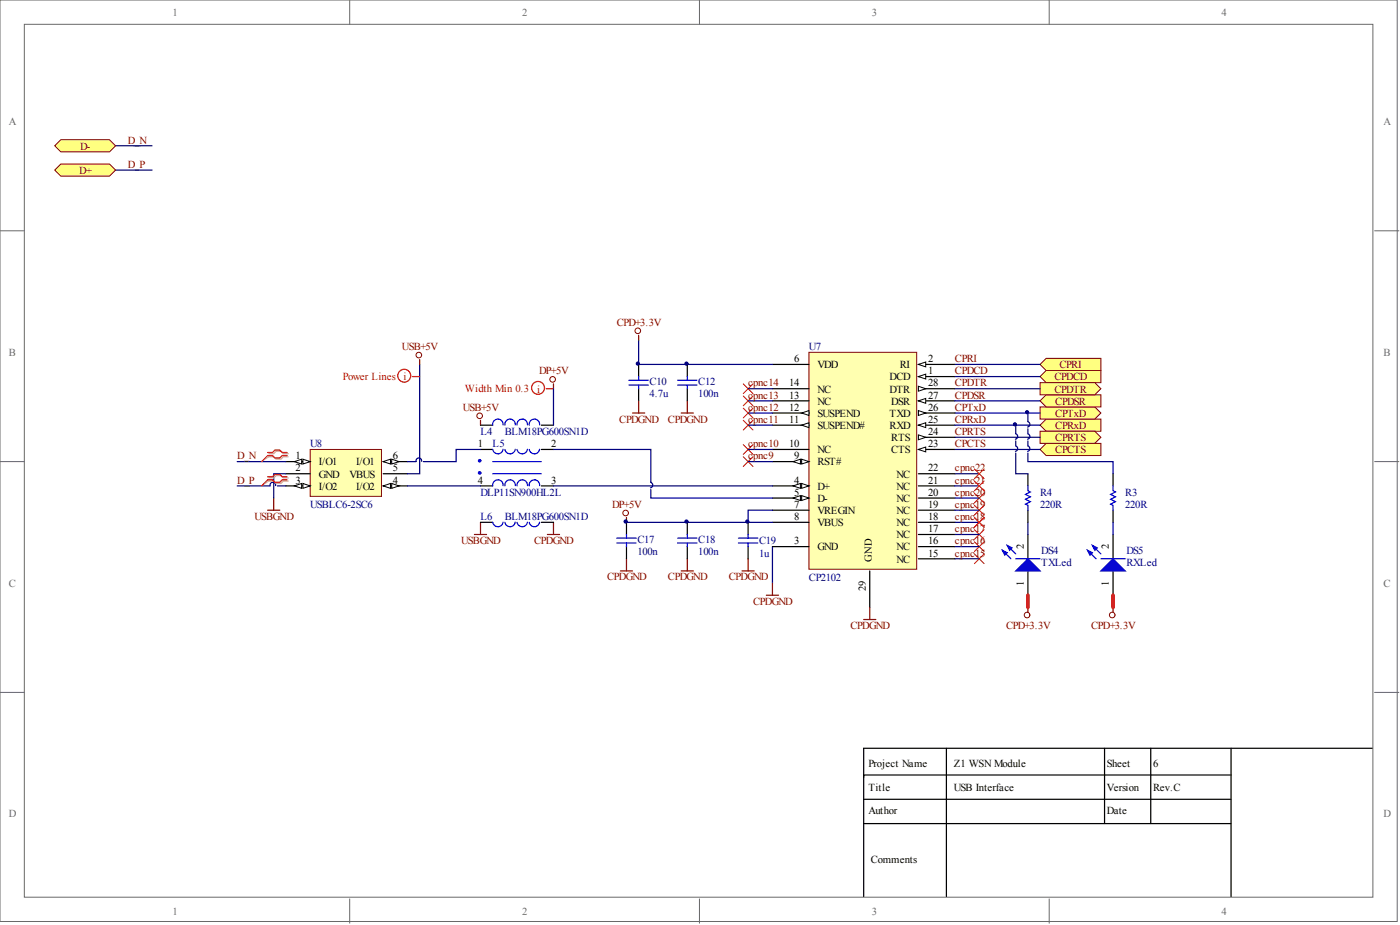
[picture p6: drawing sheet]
<svg xmlns="http://www.w3.org/2000/svg" width="292mm" height="193mm" viewBox="0 0 292 193" stroke-linecap="round" stroke-linejoin="round" font-family="sans-serif">
<g fill="#fff" stroke="#696969" stroke-width=".21">
<path d="M0 0h291.5v192.2h-291.5z"/>
<path d="M5.1 5.1h281.3v182.1h-281.3z"/>
</g>
<path d="M73 0v5.1M145.9 0v5.1M218.9 0v5.1M0 48.2h5.1M286.8 48.2h5.1M0 96.3h5.1M286.8 96.3h5.1M0 144.4h5.1M286.8 144.4h5.1M73 187.5v5.1M145.9 187.5v5.1M218.9 187.5v5.1" fill="none" stroke="#696969" stroke-width=".21"/>
<path d="M156.1 109v2.5M156.1 114v2.6M197.5 156.1v30.9M230.5 156.1v15.7M240.1 156.1v15.7M256.9 156.1v30.9M286.3 156.1h-106.1v30.9M180.2 166.7h76.7M180.2 171.8h76.7M256.9 161.7h-76.7v.5" fill="none" stroke="#000" stroke-width=".25"/>
<path d="M154.1 113.3h4M154.1 112.3h4M156.1 111.5v.8M156.1 113.3v.7" fill="none" stroke="#00f" stroke-width=".25"/>
<g fill="none" stroke="#f00" stroke-width=".21">
<path d="M155.1 80.1l2 2M155.1 82.6l2 2M155.1 92.8l2 2M157.1 80.1l-2 2M157.1 82.6l-2 2M157.1 92.8l-2 2M203.3 102.9l2 2M203.3 105.4l2 2M203.3 108l2 2M203.3 110.5l2 2M203.3 113l2 2.1M203.3 115.6l2 2"/>
<path d="M205.3 102.9l-2 2M205.3 105.4l-2 2M205.3 108l-2 2M205.3 110.5l-2 2M205.3 113l-2 2.1M205.3 115.6l-2 2"/>
</g>
<path d="M161.2 114v7.6" fill="none" stroke="#000080" stroke-width=".25"/>
<path d="M168.8 73.5h22.5v45.3h-22.5z" fill="#ffffb0" stroke="#800000" stroke-width=".21"/>
<path d="M191.6 76h7.6" fill="none" stroke="#000" stroke-width=".25"/>
<path d="M191.6 76l1.5-.5v1z" fill="#fff" stroke="#000" stroke-width=".21"/>
<path d="M191.6 78.6h7.6" fill="none" stroke="#000" stroke-width=".25"/>
<path d="M191.6 78.6l1.5-.5v1z" fill="#fff" stroke="#000" stroke-width=".21"/>
<path d="M191.6 81.1h7.6" fill="none" stroke="#000" stroke-width=".25"/>
<path d="M191.6 80.6l1.5 .5-1.5 .5z" fill="#fff" stroke="#000" stroke-width=".21"/>
<path d="M191.6 83.6h7.6" fill="none" stroke="#000" stroke-width=".25"/>
<path d="M191.6 83.6l1.5-.5v1z" fill="#fff" stroke="#000" stroke-width=".21"/>
<path d="M191.6 86.2h7.6" fill="none" stroke="#000" stroke-width=".25"/>
<path d="M191.6 85.7l1.5 .5-1.5 .5z" fill="#fff" stroke="#000" stroke-width=".21"/>
<path d="M191.6 88.7h7.6" fill="none" stroke="#000" stroke-width=".25"/>
<path d="M191.6 88.7l1.5-.5v1z" fill="#fff" stroke="#000" stroke-width=".21"/>
<path d="M191.6 91.2h7.6" fill="none" stroke="#000" stroke-width=".25"/>
<path d="M191.6 90.7l1.5 .5-1.5 .5z" fill="#fff" stroke="#000" stroke-width=".21"/>
<path d="M191.6 93.8h7.6" fill="none" stroke="#000" stroke-width=".25"/>
<path d="M191.6 93.8l1.5-.5v1z" fill="#fff" stroke="#000" stroke-width=".21"/>
<path d="M161.2 76h7.6M161.2 81.1h7.6M161.2 83.6h7.6M161.2 86.2h7.6M191.6 98.8h7.6M191.6 101.4h7.6M191.6 103.9h7.6M191.6 106.4h7.6M191.6 109h7.6M191.6 111.5h7.6M191.6 114h7.6M191.6 116.6h7.6" fill="none" stroke="#000" stroke-width=".25"/>
<path d="M167.3 86.2l1.5-.5v1z" fill="#fff" stroke="#000" stroke-width=".21"/>
<path d="M161.2 88.7h7.6" fill="none" stroke="#000" stroke-width=".25"/>
<path d="M167.3 88.7l1.5-.5v1z" fill="#fff" stroke="#000" stroke-width=".21"/>
<path d="M161.2 93.8h7.6M161.2 96.3h7.6" fill="none" stroke="#000" stroke-width=".25"/>
<g fill="#fff" stroke="#000" stroke-width=".21">
<path d="M167.3 95.8l1.5 .5-1.5 .5z"/>
<path d="M165.5 96.3l1.5-.5v1z"/>
</g>
<path d="M161.2 101.4h7.6" fill="none" stroke="#000" stroke-width=".25"/>
<g fill="#fff" stroke="#000" stroke-width=".21">
<path d="M167.3 100.9l1.5 .5-1.5 .5z"/>
<path d="M165.5 101.4l1.5-.5v1z"/>
</g>
<path d="M161.2 103.9h7.6" fill="none" stroke="#000" stroke-width=".25"/>
<g fill="#fff" stroke="#000" stroke-width=".21">
<path d="M167.3 103.4l1.5 .5-1.5 .5z"/>
<path d="M165.5 103.9l1.5-.5v1z"/>
</g>
<path d="M161.2 106.4h7.6M161.2 109h7.6M161.2 114h7.6M181.5 119.1v7.6" fill="none" stroke="#000" stroke-width=".25"/>
<path d="M64.7 93.8h14.9v9.7h-14.9z" fill="#ffffb0" stroke="#800000" stroke-width=".21"/>
<path d="M79.9 96.3h5.1" fill="none" stroke="#000" stroke-width=".25"/>
<g fill="#fff" stroke="#000" stroke-width=".21">
<path d="M79.9 96.3l1.6-.5v1z"/>
<path d="M81.7 95.8l1.5 .5-1.5 .5z"/>
</g>
<path d="M79.9 98.8h5.1M79.9 101.4h5.1" fill="none" stroke="#000" stroke-width=".25"/>
<g fill="#fff" stroke="#000" stroke-width=".21">
<path d="M79.9 101.4l1.6-.5v1z"/>
<path d="M81.7 100.9l1.5 .5-1.5 .5z"/>
</g>
<path d="M59.6 96.3h5.1" fill="none" stroke="#000" stroke-width=".25"/>
<g fill="#fff" stroke="#000" stroke-width=".21">
<path d="M63.2 95.8l1.5 .5-1.5 .5z"/>
<path d="M61.4 96.3l1.5-.5v1z"/>
</g>
<path d="M59.6 98.8h5.1M59.6 101.4h5.1" fill="none" stroke="#000" stroke-width=".25"/>
<g fill="#fff" stroke="#000" stroke-width=".21">
<path d="M63.2 100.9l1.5 .5-1.5 .5z"/>
<path d="M61.4 101.4l1.5-.5v1z"/>
</g>
<g fill="none" stroke="#800000" stroke-width=".25">
<path d="M87.6 75v1M133.2 69.9v1.1M100.3 87.7v1M115.5 80.1v1M132 86.2h2.5M133.2 83.6v2.6M142.1 86.2h2.6M143.4 83.6v2.6M55.8 106.4h2.6M57.1 103.9v2.5M99 111.5h2.5M100.3 109v2.5"/>
<path d="M114.2 111.5h2.6M115.5 109v2.5M129.4 119.1h2.6M130.7 108v1M130.7 116.6v2.5M142.1 119.1h2.6M143.4 116.6v2.5M154.8 119.1h2.6M156.1 116.6v2.5M159.9 124.2h2.5M161.2 121.6v2.6M180.2 129.2h2.5"/>
<path d="M181.5 126.7v2.5"/>
</g>
<g fill="none" stroke="#000080" stroke-width=".25">
<path d="M24.1 35.5h7.6M24.1 30.4h7.6M87.6 76v22.8h-2.6M133.2 71v5h28M49.5 96.3h10.1M59.6 98.8h-2.5v5.1M85 96.3h1.8M88 96.2a.58 .58 0 0 0-.6-.7 .58 .58 0 0 0-.6 .8M100.3 93.8h-5.1v2.5h-6.9M115.5 93.8h20.3v6.8l.2 .1a.58 .58 0 0 1 .2 .6 .58 .58 0 0 1-.5 .5M49.5 101.4h6.8M57.5 101.3a.58 .58 0 0 0-.6-.7 .58 .58 0 0 0-.5 .8"/>
<path d="M57.9 101.4h1.7M85 101.4h15.3M115.5 101.4h45.7M130.7 109h30.5M135.8 102.1v1.8h25.4M161.2 106.4h-5.1v2.6"/>
</g>
<path d="M155.1 85.1l2 2.1M155.1 87.7l2 2M155.1 95.3l2 2M157.1 85.1l-2 2.1M157.1 87.7l-2 2M157.1 95.3l-2 2" fill="none" stroke="#f00" stroke-width=".21"/>
<g fill="none" stroke="#000" stroke-width=".25">
<path d="M133.2 76v2.6M143.4 76v2.6M100.3 93.8h2.5M100.3 88.7h2.5M112.9 93.8h2.6M112.9 88.7h2.6M133.2 81.1v2.5M143.4 81.1v2.5M100.3 101.4h2.5M100.3 109h2.5M112.9 101.4h2.6M112.9 109h2.6"/>
<path d="M130.7 109v2.5M130.7 114v2.6M143.4 109v2.5M143.4 114v2.6"/>
</g>
<g fill="none" stroke="#00f" stroke-width=".25">
<path d="M131.2 79.3h4.1M133.2 78.6v.7M141.4 79.3h4M143.4 78.6v.7M102.8 98.8h10.1M102.8 96.3h10.1M105 93.7a1.09 1.09 0 0 1-1.1 1 1.09 1.09 0 0 1-1.1-.9M105 88.7a1.09 1.09 0 0 0-1.1-1.3 1.09 1.09 0 0 0-1.1 1.3M107.5 93.7a1.09 1.09 0 0 1-1.1 1 1.09 1.09 0 0 1-1.1-.9M107.5 88.7a1.09 1.09 0 0 0-1.1-1.3 1.09 1.09 0 0 0-1.1 1.3M110 93.7a1.09 1.09 0 0 1-1 1 1.09 1.09 0 0 1-1.1-.9M110 88.7a1.09 1.09 0 0 0-1.1-1.3 1.09 1.09 0 0 0-1 1.3"/>
<path d="M112.6 93.7a1.09 1.09 0 0 1-1.1 1 1.09 1.09 0 0 1-1.1-.9M112.6 88.7a1.09 1.09 0 0 0-1.1-1.3 1.09 1.09 0 0 0-1.1 1.3M131.2 80.3h4.1M133.2 80.3v.8M141.4 80.3h4M143.4 80.3v.8M105 101.3a1.09 1.09 0 0 0-1.1-1.2 1.09 1.09 0 0 0-1.1 1.3M105 108.9a1.09 1.09 0 0 1-1.1 1 1.09 1.09 0 0 1-1.1-.9M107.5 101.3a1.09 1.09 0 0 0-1.1-1.2 1.09 1.09 0 0 0-1.1 1.3M107.5 108.9a1.09 1.09 0 0 1-1.1 1 1.09 1.09 0 0 1-1.1-.9M110 101.3a1.09 1.09 0 0 0-1.1-1.2 1.09 1.09 0 0 0-1 1.3M110 108.9a1.09 1.09 0 0 1-1 1 1.09 1.09 0 0 1-1.1-.9"/>
<path d="M112.6 101.3a1.09 1.09 0 0 0-1.1-1.2 1.09 1.09 0 0 0-1.1 1.3M112.6 108.9a1.09 1.09 0 0 1-1.1 1 1.09 1.09 0 0 1-1.1-.9M128.7 113.3h4M128.7 112.3h4M130.7 111.5v.8M130.7 113.3v.7M141.4 113.3h4M141.4 112.3h4M143.4 111.5v.8M143.4 113.3v.7"/>
</g>
<g fill="#00f" stroke="#00f" stroke-width=".21">
<circle cx="100.1" cy="96.1" r=".28"/>
<circle cx="100.1" cy="98.7" r=".28"/>
</g>
<g fill="none" stroke="#800000" stroke-width=".21">
<circle cx="87.4" cy="74.1" r=".58"/>
<circle cx="115.3" cy="79.1" r=".58"/>
<circle cx="133.1" cy="69" r=".58"/>
<circle cx="100.1" cy="86.7" r=".58"/>
<circle cx="130.5" cy="107" r=".58"/>
</g>
<g fill="#ffff80" stroke="#800000" stroke-width=".21">
<path d="M217 88.7l1.3-1.3h11.4v2.6h-11.4z" fill-rule="evenodd"/>
<path d="M217 84.9h11.4l1.3 1.3-1.3 1.2h-11.4z" fill-rule="evenodd"/>
<path d="M217 90h11.4l1.3 1.2-1.3 1.3h-11.4z" fill-rule="evenodd"/>
<path d="M217 93.8l1.3-1.3h11.4v2.5h-11.4z" fill-rule="evenodd"/>
<path d="M217 83.6l1.3-1.2h11.4v2.5h-11.4z" fill-rule="evenodd"/>
<path d="M217 78.6l1.3-1.3h11.4v2.5h-11.4z" fill-rule="evenodd"/>
<path d="M217 79.8h11.4l1.3 1.3-1.3 1.3h-11.4z" fill-rule="evenodd"/>
<path d="M217 76l1.3-1.2h11.4v2.5h-11.4z" fill-rule="evenodd"/>
<path d="M11.4 30.4l1.3-1.3h10.1l1.3 1.3-1.3 1.3h-10.1z" fill-rule="evenodd"/>
<path d="M11.4 35.5l1.3-1.3h10.1l1.3 1.3-1.3 1.2h-10.1z" fill-rule="evenodd"/>
</g>
<g fill="none" stroke="#000080" stroke-width=".25">
<path d="M199.2 76h17.8M199.2 78.6h17.8M115.5 81.1v7.6M156.1 81.1h5.1M156.1 83.6h5.1M156.1 86.2h5.1M156.1 88.7h5.1M156.1 93.8h5.1M156.1 96.3h5.1M199.2 81.1h17.8M199.2 83.6h17.8M199.2 86.2h17.8"/>
<path d="M199.2 88.7h17.8M199.2 91.2h17.8M199.2 93.8h17.8M199.2 98.8h5.1M211.9 90.5l.2 .1a.58 .58 0 0 1 .2 .6 .58 .58 0 0 1-.4 .4M211.9 93l.2 .1a.58 .58 0 0 1 .2 .6 .58 .58 0 0 1-.4 .5M211.9 94.5v4.3h2.6M211.9 88.7v1.8M211.9 92v1M214.5 88l.1 .1a.58 .58 0 0 1 .3 .6 .58 .58 0 0 1-.5 .4M214.5 90.5l.1 .1a.58 .58 0 0 1 .3 .6 .58 .58 0 0 1-.5 .4M214.5 93l.1 .1a.58 .58 0 0 1 .3 .6 .58 .58 0 0 1-.5 .5"/>
<path d="M214.5 94.5v1.8h17.7v2.5M214.5 86.2v1.7M214.5 89.5v1M214.5 92v1M199.2 101.4h5.1M199.2 103.9h5.1M199.2 106.4h5.1M199.2 109h5.1M199.2 111.5h5.1M199.2 114h5.1M199.2 116.6h5.1M214.5 109v2.5"/>
<path d="M232.2 109v2.5"/>
</g>
<path d="M55.8 95l-1.2 1.3M203.3 97.8l2 2M205.3 97.8l-2 2M55.8 100.1l-1.2 1.3M203.3 108l2 2M203.3 100.4l2 2M205.3 108l-2 2M205.3 100.4l-2 2" fill="none" stroke="#f00" stroke-width=".21"/>
<g fill="none" stroke="#f00" stroke-width=".25">
<path d="M86 78.6h1.6M55.8 94.4h1.1l.5-.5h1l.5 .5h1M55.8 95h1.1l.5 .5h1l.5-.5h1M55.8 99.5h1.1l.5-.5h1l.5 .5h1M114 81.1h1.5M55.8 100.1h1.1l.5 .5h1l.5-.5h1"/>
<circle cx="84.3" cy="78.4" r="1.34"/>
<circle cx="112.3" cy="80.9" r="1.34"/>
</g>
<path d="M56.1 94.7h1l.5-.6h1l.5 .6h1.1M56.1 95.3h1l.5 .5h1l.5-.5h1.1M56.1 99.7h1l.5-.5h1l.5 .5h1.1M56.1 100.4h1l.5 .5h1l.5-.5h1.1" fill="none" stroke="#d0a3a3" stroke-width=".25"/>
<path d="M56.1 95.3l-1.5 1M56.1 100.4l-1.5 1" fill="none" stroke="#d0a3a3" stroke-width=".21"/>
<path d="M214.5 98.8v2.6M232.2 98.8v2.6M214.5 106.4v2.6M214.5 111.5v5.1M214.5 119.1v5.1M232.2 106.4v2.6M232.2 111.5v5.1M232.2 119.1v5.1" fill="none" stroke="#000" stroke-width=".25"/>
<g fill="#00f" stroke="#00f" stroke-width=".25">
<path d="M211.9 119.1l2.6-2.5 2.5 2.5z"/>
<path d="M210.2 113.8l1 .5-.5 .5z"/>
<path d="M209.1 114.8l1.1 .5-.6 .5z"/>
<path d="M229.7 119.1l2.5-2.5 2.6 2.5z"/>
<path d="M227.9 113.8l1 .5-.5 .5z"/>
<path d="M226.9 114.8l1 .5-.5 .5z"/>
</g>
<path d="M209.1 114.8l1.8 1.8M210.2 113.8l1.7 1.8M211.9 116.6h5.1M214.5 101.4v1l.5 .2-1 .5 1 .5-1 .6 1 .5-1 .5 .5 .2v1M226.9 114.8l1.8 1.8M227.9 113.8l1.8 1.8M229.7 116.6h5.1M232.2 101.4v1l.5 .2-1 .5 1 .5-1 .6 1 .5-1 .5 .5 .2v1" fill="none" stroke="#00f" stroke-width=".25"/>
<g fill="none" stroke="#800000" stroke-width=".21">
<circle cx="214.3" cy="128.3" r=".58"/>
<circle cx="232.1" cy="128.3" r=".58"/>
</g>
<path d="M214.5 126.7v1M232.2 126.7v1" fill="none" stroke="#800000" stroke-width=".25"/>
<path d="M214.5 124.2v2.5M232.2 124.2v2.5" fill="none" stroke="#f00" stroke-width=".76"/>
<g fill="#000080" stroke="#000080" stroke-width=".21">
<circle cx="130.5" cy="108.8" r=".33"/>
<circle cx="133.1" cy="75.8" r=".33"/>
<circle cx="143.2" cy="108.8" r=".33"/>
<circle cx="143.2" cy="75.8" r=".33"/>
<circle cx="155.9" cy="108.8" r=".33"/>
<circle cx="211.7" cy="88.5" r=".33"/>
<circle cx="214.3" cy="86" r=".33"/>
</g>
<g font-size="2.2" fill="#696969">
<text x="36" y="3.3">1</text>
<text x="108.9" y="3.3">2</text>
<text x="181.9" y="3.3">3</text>
<text x="254.9" y="3.3">4</text>
<text x="1.8" y="26.1">A</text>
<text x="288.6" y="26.1">A</text>
<text x="1.8" y="74.2">B</text>
<text x="288.6" y="74.2">B</text>
<text x="1.8" y="122.4">C</text>
<text x="288.6" y="122.4">C</text>
<text x="1.8" y="170.5">D</text>
<text x="288.6" y="170.5">D</text>
<text x="36" y="190.8">1</text>
<text x="108.9" y="190.8">2</text>
<text x="181.9" y="190.8">3</text>
<text x="254.9" y="190.8">4</text>
</g>
<g font-size="2.2" fill="#800000">
<text x="26.6" y="29.9">D_N</text>
<text x="16.7" y="31.2">D-</text>
<text x="26.6" y="35">D_P</text>
<text x="16.5" y="36.3">D+</text>
<text x="128.7" y="68">CPD+3.3V</text>
<text x="83.9" y="73">USB+5V</text>
<text x="199.2" y="75.6">CPRI</text>
<text x="221.1" y="76.8">CPRI</text>
<text x="112.5" y="78.1">DP+5V</text>
<text x="156.1" y="80.6">cpnc14</text>
<text x="156.1" y="83.2">cpnc13</text>
<text x="199.2" y="78.1">CPDCD</text>
<text x="199.2" y="80.6">CPDTR</text>
<text x="199.2" y="83.2">CPDSR</text>
<text x="220" y="79.4">CPDCD</text>
<text x="220" y="81.9">CPDTR</text>
<text x="96.5" y="85.7">USB+5V</text>
<text x="129.2" y="88.1">CPDGND</text>
<text x="139.4" y="88.1">CPDGND</text>
<text x="156.1" y="85.7">cpnc12</text>
<text x="156.1" y="88.2">cpnc11</text>
<text x="199.2" y="85.7">CPTxD</text>
<text x="199.2" y="88.2">CPRxD</text>
<text x="220.2" y="89.5">CPRxD</text>
<text x="220.2" y="87">CPTxD</text>
<text x="220.2" y="84.4">CPDSR</text>
<text x="49.5" y="95.8">D_N</text>
<text x="156.1" y="93.3">cpnc10</text>
<text x="156.1" y="95.8">cpnc9</text>
<text x="199.2" y="90.8">CPRTS</text>
<text x="199.2" y="93.3">CPCTS</text>
<text x="220.2" y="92">CPRTS</text>
<text x="220.2" y="94.6">CPCTS</text>
<text x="49.5" y="100.9">D_P</text>
<text x="199.2" y="98.4">cpnc22</text>
<text x="199.2" y="100.9">cpnc21</text>
<text x="127.7" y="106">DP+5V</text>
<text x="199.2" y="103.4">cpnc20</text>
<text x="199.2" y="106">cpnc19</text>
<text x="53.1" y="108.4">USBGND</text>
<text x="96.2" y="113.5">USBGND</text>
<text x="111.4" y="113.5">CPDGND</text>
<text x="199.2" y="108.5">cpnc18</text>
<text x="199.2" y="111">cpnc17</text>
<text x="199.2" y="113.6">cpnc16</text>
<text x="199.2" y="116.1">cpnc15</text>
<text x="126.7" y="121.1">CPDGND</text>
<text x="139.4" y="121.1">CPDGND</text>
<text x="152.1" y="121.1">CPDGND</text>
<text x="157.1" y="126.2">CPDGND</text>
<text x="177.4" y="131.2">CPDGND</text>
<text x="209.9" y="131.2">CPD+3.3V</text>
<text x="227.7" y="131.2">CPD+3.3V</text>
</g>
<g font-size="2.2">
<text x="165.7" y="75.6">6</text>
<text x="170.6" y="76.8">VDD</text>
<text x="187.7" y="76.8">RI</text>
<text x="193.7" y="75.6">2</text>
<text x="164.6" y="80.6">14</text>
<text x="164.6" y="83.2">13</text>
<text x="170.6" y="81.9">NC</text>
<text x="185.6" y="79.4">DCD</text>
<text x="185.6" y="81.9">DTR</text>
<text x="193.7" y="78.1">1</text>
<text x="193.7" y="80.6">28</text>
<text x="193.7" y="83.2">27</text>
<text x="164.6" y="85.7">12</text>
<text x="164.6" y="88.2">11</text>
<text x="170.6" y="84.4">NC</text>
<text x="170.6" y="87">SUSPEND</text>
<text x="170.6" y="89.5">SUSPEND#</text>
<text x="185.6" y="87">TXD</text>
<text x="185.6" y="89.5">RXD</text>
<text x="186" y="84.4">DSR</text>
<text x="193.7" y="85.7">26</text>
<text x="193.7" y="88.2">25</text>
<text x="61.6" y="95.8">1</text>
<text x="82" y="95.8">6</text>
<text x="99.7" y="93.3">1</text>
<text x="115" y="93.3">2</text>
<text x="164.6" y="93.3">10</text>
<text x="165.7" y="95.8">9</text>
<text x="170.6" y="94.6">NC</text>
<text x="186" y="92">RTS</text>
<text x="186" y="94.6">CTS</text>
<text x="193.7" y="90.8">24</text>
<text x="193.7" y="93.3">23</text>
<text x="61.6" y="98.4">2</text>
<text x="61.6" y="100.9">3</text>
<text x="66.5" y="97.1">I/O1</text>
<text x="66.5" y="99.6">GND</text>
<text x="72.9" y="99.6">VBUS</text>
<text x="74.3" y="97.1">I/O1</text>
<text x="82" y="98.4">5</text>
<text x="82" y="100.9">4</text>
<text x="99.7" y="100.9">4</text>
<text x="115" y="100.9">3</text>
<text x="165.7" y="100.9">4</text>
<text x="170.6" y="97.1">RST#</text>
<text x="187" y="99.6">NC</text>
<text x="193.7" y="98.4">22</text>
<text x="193.7" y="100.9">21</text>
<text x="66.5" y="102.2">I/O2</text>
<text x="74.3" y="102.2">I/O2</text>
<text x="165.7" y="103.4">5</text>
<text x="165.7" y="106">7</text>
<text x="170.6" y="102.2">D+</text>
<text x="170.6" y="104.7">D-</text>
<text x="170.6" y="107.2">VREGIN</text>
<text x="187" y="102.2">NC</text>
<text x="187" y="104.7">NC</text>
<text x="187" y="107.2">NC</text>
<text x="193.7" y="103.4">20</text>
<text x="193.7" y="106">19</text>
<text x="165.7" y="108.5">8</text>
<text x="165.7" y="113.6">3</text>
<text x="170.6" y="109.8">VBUS</text>
<text x="187" y="109.8">NC</text>
<text x="187" y="112.3">NC</text>
<text x="193.7" y="108.5">18</text>
<text x="193.7" y="111">17</text>
<text x="193.7" y="113.6">16</text>
<text x="170.6" y="114.8">GND</text>
<text x="181.9" y="117.3" transform="rotate(-90 181.9 117.3)">GND</text>
<text x="187" y="114.8">NC</text>
<text x="187" y="117.4">NC</text>
<text x="193.7" y="116.1">15</text>
<text x="213.6" y="114.5" transform="rotate(-90 213.6 114.5)">2</text>
<text x="231.4" y="114.5" transform="rotate(-90 231.4 114.5)">2</text>
<text x="180.6" y="123.2" transform="rotate(-90 180.6 123.2)">29</text>
<text x="213.6" y="122.2" transform="rotate(-90 213.6 122.2)">1</text>
<text x="231.4" y="122.2" transform="rotate(-90 231.4 122.2)">1</text>
<text x="181.2" y="159.9">Project Name</text>
<text x="199" y="159.9">Z1 WSN Module</text>
<text x="231" y="159.9">Sheet</text>
<text x="240.6" y="159.9">6</text>
<text x="181.2" y="165">Title</text>
<text x="199" y="165">USB Interface</text>
<text x="231" y="165">Version</text>
<text x="240.6" y="165">Rev.C</text>
<text x="181.2" y="169.8">Author</text>
<text x="231" y="169.8">Date</text>
<text x="181.7" y="180">Comments</text>
</g>
<g font-size="2.2" fill="#000080">
<text x="168.8" y="73">U7</text>
<text x="135.5" y="82.9">4.7u</text>
<text x="135.5" y="80.4">C10</text>
<text x="145.7" y="82.9">100n</text>
<text x="145.7" y="80.4">C12</text>
<text x="64.7" y="93.3">U8</text>
<text x="100.3" y="90.8">L4</text>
<text x="102.8" y="93.3">L5</text>
<text x="105.3" y="90.8">BLM18PG600SN1D</text>
<text x="64.7" y="106">USBLC6-2SC6</text>
<text x="100.3" y="103.4">DLP11SN900HL2L</text>
<text x="217" y="106">220R</text>
<text x="217" y="103.4">R4</text>
<text x="234.8" y="106">220R</text>
<text x="234.8" y="103.4">R3</text>
<text x="100.3" y="108.5">L6</text>
<text x="105.3" y="108.5">BLM18PG600SN1D</text>
<text x="133" y="113.3">C17</text>
<text x="145.7" y="113.3">C18</text>
<text x="158.4" y="113.6">C19</text>
<text x="133" y="115.8">100n</text>
<text x="145.7" y="115.8">100n</text>
<text x="158.4" y="116.1">1u</text>
<text x="217.3" y="115.6">DS4</text>
<text x="217.3" y="118.1">TXLed</text>
<text x="235" y="115.6">DS5</text>
<text x="235" y="118.1">RXLed</text>
<text x="168.8" y="121.2">CP2102</text>
</g>
<g font-size="2.2" fill="#f00">
<text x="71.5" y="79.3">Power Lines i</text>
<text x="97" y="81.8">Width Min 0.3</text>
<text x="112.1" y="81.9">i</text>
</g>
</svg>
